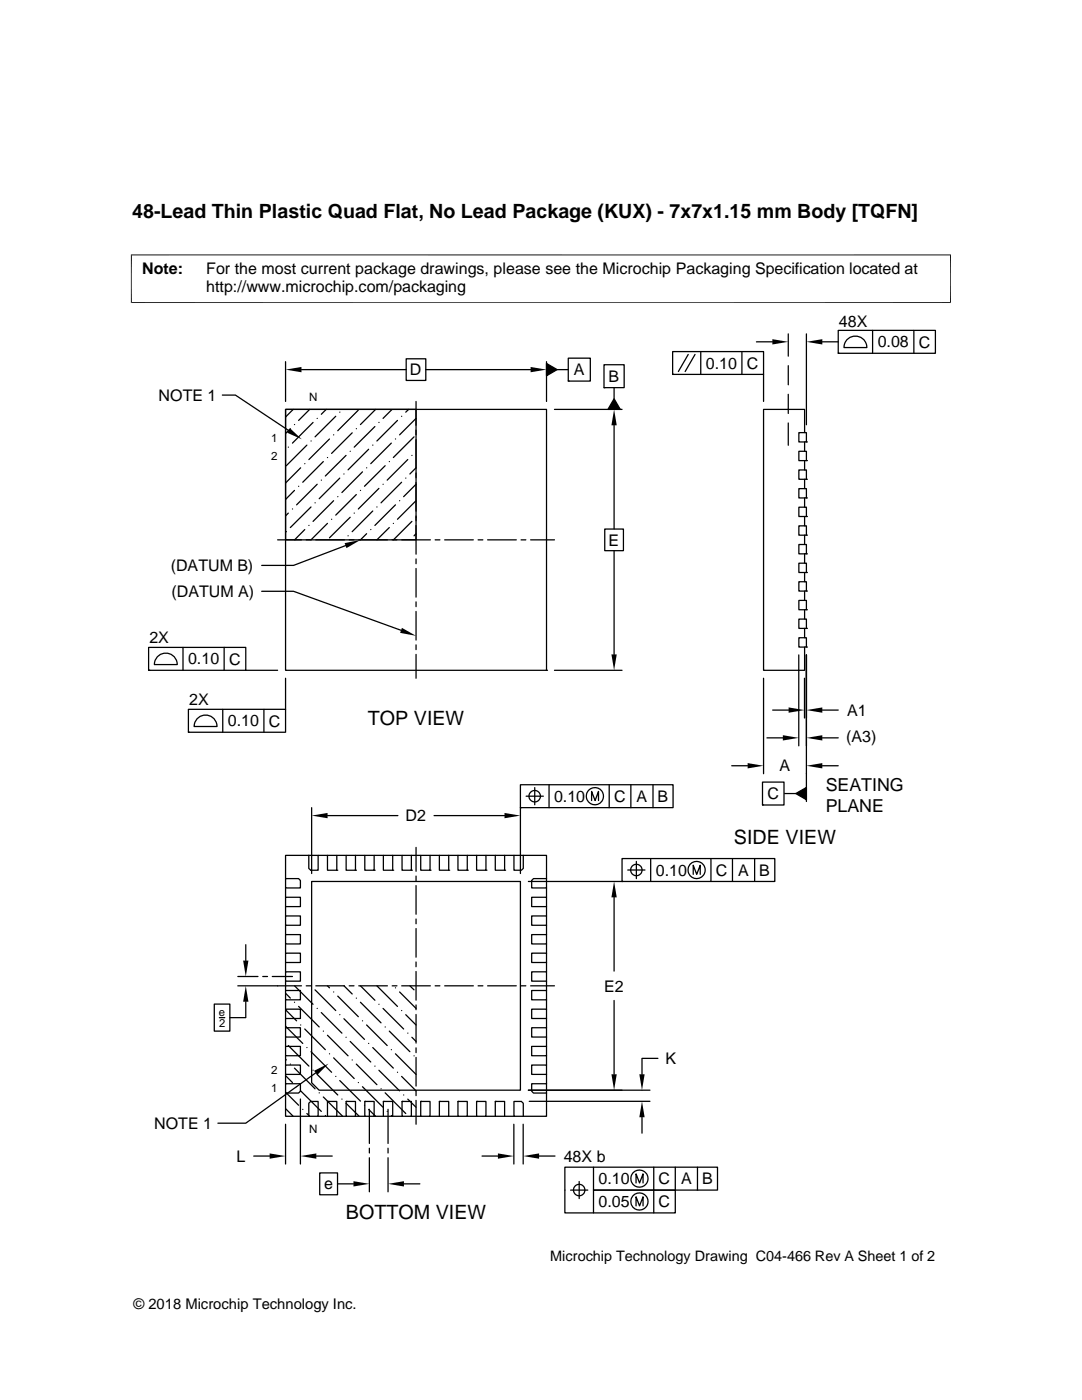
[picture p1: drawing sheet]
<svg xmlns="http://www.w3.org/2000/svg" width="216mm" height="279mm" viewBox="0 0 216 279" stroke-linecap="round" stroke-linejoin="round" font-family="sans-serif">
<g fill="none" stroke="#000" stroke-width=".25">
<path d="M44.4 78.8h2.6l10.6 7.1M57 72.2v7.9M60.2 73.8h20.8M81 71.6h4v4.3h-4zM85 73.8h20.9M109.1 72.2v7.9M109.1 72.5l2.1 1.3-2.1 1.2zM111.2 73.8h2.2M113.4 71.5h4.4v4.6h-4.4zM113.4 76.1h.1M120.5 72.8h4v4.6h-4zM120.5 77.4h.1"/>
<path d="M122.5 79.6l1.3 2.1h-2.5zM122.5 77.4v2.2M134.2 70.2h18.2v4.5h-18.2zM134.2 74.7h.1M137.3 70.7l-1.9 3.4M138.7 70.7l-2 3.4M139.8 70.2v4.5M148 70.2v4.5M150.9 68.2h3.2M152.4 74.7v5.4M157.3 66.6v4.5M157.3 73v3.8"/>
<path d="M157.3 78.7v3.8M160.9 66.6v18.2M164.1 68.2h3.2M167.3 65.9h19.3v4.6h-19.3zM167.3 70.5h.1M169.2 67.6a2.3 2.3 0 0 1 2.4-.3 2.3 2.3 0 0 1 1.4 2.1h-4.6l.3-1.2zM174.1 65.9v4.6M182.4 65.9v4.6M57 81.7h26v26h-26zM57 81.7h52.1v52.1h-52.1zM57.5 89.2h.1M57.9 85.6l-.9 .9"/>
<path d="M58.5 81.7l-1.5 1.5M58.8 97.9l-1.8 1.8M58.8 84.7h.1M59.6 97h.1M60 93.4l-3 3M60.8 92.5h.1M61.2 88.8l-4.1 4.1M61.8 81.7l-2.2 2.2M62.1 88h.1M62.5 84.3l-4.1 4.1M63.3 96.6l-4.1 4.2M63.3 83.5h.1"/>
<path d="M64.1 95.8h.1M64.5 92.1l-4.1 4.1M65.1 81.7l-1 1M65.3 91.3h.1M65.7 87.6l-4.1 4.1M66.6 99.9l-4.1 4.2M66.6 86.8h.1M67 83.1l-4.1 4.1M67.4 99.1h.1M67.8 95.4l-4.1 4.1M67.8 82.3h.1M68.6 94.6h.1"/>
<path d="M69 90.9l-4.1 4.1M69.9 90.1h.1M70.3 86.4l-4.1 4.1M71.1 98.7l-4.1 4.1M71.1 85.6h.1M71.5 81.9l-4.1 4.1M71.9 97.9h.1M72.3 94.2l-4.1 4.1M73.2 93.4h.1M73.6 89.7l-4.2 4.1M74.4 88.8h.1M74.8 85.1l-4.1 4.1"/>
<path d="M75 81.7l-3.1 3M75.6 97.5l-4.1 4.1M75.6 84.3h.1M76.4 96.6h.1M76.9 92.9l-4.2 4.1M77.7 92.1h.1M78.1 88.4l-4.1 4.1M78.2 81.7l-1.8 1.8M78.9 87.6h.1M79.3 83.9l-4.1 4.1M79.7 99.9h.1M80.1 96.2l-4.1 4.2"/>
<path d="M80.1 83.1h.1M81 95.4h.1M81.4 91.7l-4.1 4.1M81.5 81.7l-.5 .6M82.2 90.9h.1M82.6 87.2l-4.1 4.1M83 93.4l-1.2 1.2M83 96.6l-2.5 2.5M83 99.9l-3.7 3.7M83 83.5l-3.3 3.3M83 80.1v4.8M83 85.8v1"/>
<path d="M83 87.7v5.8M83 94.4v1M83 96.3v5.7M110.6 81.7h13.5M122.5 84.9v20.7M157.3 84.4v4.5M159.4 97.5h1.5v1.9h-1.5zM159.4 93.8h1.5v1.9h-1.5zM159.4 90.1h1.5v1.8h-1.5zM159.4 86.3h1.5v1.9h-1.5zM160.5 86.3v-4.6h-8.1v52.1h8.1v-4.7M160.5 88.2v1.9"/>
<path d="M160.5 91.9v1.9M160.5 95.7v1.8M160.5 99.4v1.8M160.9 99.4h.1M160.9 95.7h.1M160.9 91.9h.1M160.9 88.2h.1M52.2 118h6.4l21.4 7.8M55.4 107.7h4.8M57.1 106.1h.1M57.5 102.4l-.5 .6M58.4 101.6h.1"/>
<path d="M60.8 105.7l-2 2M61.6 104.9h.1M62.1 101.2l-4.2 4.1M62.9 100.4h.1M63 107.7h5.7M65.3 104.5l-3.2 3.2h-1M66.2 103.6h.1M69 108.9l-10.4 3.9h-6.4M69.4 106.9h.1M69.7 107.7h.9M69.9 103.2l-4.2 4.1M70.7 102.4h.1"/>
<path d="M71.6 107.7h5.7M73.2 106.5l-1.3 1.2M74 105.7h.1M74.4 102l-4.1 4.1M75.2 101.2h.1M77.7 105.3l-2.5 2.4M78.3 107.7h.9M78.5 104.5h.1M78.9 100.8l-4.1 4.1M80.2 107.7h5.7M82.2 104.1l-3.7 3.6M83 103.2h.1"/>
<path d="M83 106.5l-.4 .4M83 103v.9M83 104.9v5.7M83 111.5v1M83 113.5v5.7M86.8 107.7h1M88.7 107.7h5.7M95.4 107.7h1M97.3 107.7h5.7M104 107.7h.9M105.9 107.7h4.7M120.7 105.6h3.7v4.3h-3.7z"/>
<path d="M122.5 109.9v20.7M159.4 119.8h1.5v1.9h-1.5zM159.4 116.1h1.5v1.9h-1.5zM159.4 112.4h1.5v1.9h-1.5zM159.4 108.7h1.5v1.8h-1.5zM159.4 104.9h1.5v1.9h-1.5zM159.4 101.2h1.5v1.9h-1.5zM160.5 103.1v1.8M160.5 106.8v1.9M160.5 110.5v1.9M160.5 114.3v1.8M160.5 118v1.8"/>
<path d="M160.9 118h.1M160.9 114.3h.1M160.9 110.5h.1M160.9 106.8h.1M160.9 103.1h.1M29.7 129.2h19.3v4.6h-19.3zM29.7 133.8h.1M31.6 130.9a2.29 2.29 0 0 1 2.4-.4 2.29 2.29 0 0 1 1.4 2.1h-4.6l.3-1.1zM36.5 129.2v4.6M44.7 129.2v4.6M49 133.8h6.4M57 135.4v6.2"/>
<path d="M83 120.1v1M83 122v5.7M83 128.7v.9M83 130.6v4.8M109.1 133.8h.1M110.6 133.8h13.5M152.4 135.4v19M159.4 130.7v18.1M159.4 127.3h1.5v1.8h-1.5zM159.4 123.5h1.5v1.9h-1.5zM160.5 135.4v7.9M160.5 121.7v1.8"/>
<path d="M160.5 125.4v1.9M160.9 129.1h.1M160.9 125.4h.1M160.9 121.7h.1M160.9 130.7v29.3M37.6 141.6h19.4v4.5h-19.4zM37.6 146.1h.1M39.5 143.3a2.29 2.29 0 0 1 2.5-.4 2.29 2.29 0 0 1 1.3 2.1h-4.6l.4-1.2zM44.4 141.6v4.5M52.7 141.6v4.5M103.8 156.6h30.5v4.6h-30.5zM105 158.9h3.4"/>
<path d="M106.7 157.2v3.4M109.6 156.6v4.6M118 159.8v-1.9l.7 1.9 .7-1.9v1.9M121.6 156.6v4.6M125.9 156.6v4.6M130.3 156.6v4.6M146 152.8h3.2M152.1 156.1h4.3v4.6h-4.3zM153 147.3h3.2M154.2 141.7h3.2M156.6 158.4h2.2M158.8 158.4l2.1-1.2v2.4z"/>
<path d="M164.1 141.7h3.2M164.1 147.3h3.2M164.1 152.8h3.2M57 175.3h2.6l.3 .4v1.5h-2.9zM57 179.1h2.9v1.8h-2.9zM57 177.2v1.9M61.6 170.7h-4.6v4.6M61.6 170.7h1.9v3h-1.5l-.4-.4zM62.2 175.9h41.6v41.7h-40.1l-1.5-1.5zM62.2 161.2v13.1M63.5 170.7h1.8M65.3 170.7h1.9v3h-1.9z"/>
<path d="M65.4 162.8h14M67.2 173.7h.1M67.2 170.7h1.9M69.1 170.7h1.8v3h-1.8zM70.9 170.7h1.9M70.9 173.7h.1M72.8 170.7h1.9v3h-1.9zM74.7 173.7h.1M74.7 170.7h1.8M76.5 170.7h1.9v3h-1.9zM78.4 170.7h1.8M78.4 173.7h.1"/>
<path d="M80.2 170.7h1.9v3h-1.9zM82.1 173.7h.1M82.1 170.7h1.8M83 169.1v4.8M83 174.8v1M83 176.7v5.8M83.9 170.7h1.9v3h-1.9zM85.8 170.7h1.9M85.8 173.7h.1M86.6 162.8h14.1M87.7 170.7h1.8v3h-1.8zM89.5 173.7h.1"/>
<path d="M89.5 170.7h1.9M91.4 170.7h1.8v3h-1.8zM93.2 170.7h1.9M93.2 173.7h.1M95.1 170.7h1.9v3h-1.9zM97 173.7h.1M97 170.7h1.8M98.8 170.7h1.9v3h-1.9zM100.7 170.7h1.9M100.7 173.7h.1M102.6 170.7h1.8v2.6l-.4 .4h-1.4zM103.8 161.2h.1"/>
<path d="M103.8 161.2v13.1M104.4 170.7h4.7v4.6M105.4 175.9h18.7M106.1 179.1h3v1.8h-3zM106.4 175.3h2.7v1.9h-3v-1.5zM109.1 177.2v1.9M122.5 179.1v14.7M124.1 171.3h30.5v4.6h-30.5zM124.1 175.9h.1M125.3 173.6h3.4M127 171.9v3.4M129.8 171.3v4.6"/>
<path d="M138.3 174.5v-1.8l.7 1.8 .7-1.8v1.8M141.9 171.3v4.6M146.2 171.3v4.6M150.6 171.3v4.6M152.1 160.7h.1M47.5 194.9h4M47.5 196.7h12.7M49 199.9v3.2h-3.1M49 188.5v3.2M52.4 194.9h1M54.3 194.9h4.1M57 197.7h2.9v1.8h-2.9z"/>
<path d="M57 190.2h2.9v1.9h-2.9zM57 182.8h2.9v1.9h-2.9zM57 186.5h2.9v1.9h-2.9zM57 194h2.9v1.8h-2.9zM57 180.9v1.9M57 184.7v1.8M57 188.4v1.8M57 192.1v1.9M57 195.8v1.9M57 199.5v1.9M57 198.2l.9 1M58.8 196.7l3.7 3.7"/>
<path d="M61.1 196.7h1M62.9 197.5l4.1 4.2M63 196.7h5.7M65.3 196.7l.4 .4M66.6 198h.1M67.4 198.8l4.1 4.1M68.6 196.7l1.7 1.7M69.7 196.7h.9M71.1 199.2h.1M71.6 196.7h5.7M71.9 196.7l2.9 2.9M75.2 196.7l4.1 4.2"/>
<path d="M78.3 196.7h.9M78.9 197.1h.1M79.7 198l3.3 3.3M80.2 196.7h5.7M81.8 196.7l.8 .8M83 183.4v1M83 185.3v5.7M83 192v.9M83 193.9v5.7M86.8 196.7h1M88.7 196.7h5.7M95.4 196.7h1"/>
<path d="M97.3 196.7h5.7M104 196.7h.9M105.9 196.7h4.7M106.1 186.5h3v1.9h-3zM106.1 194h3v1.8h-3zM106.1 197.7h3v1.8h-3zM106.1 190.2h3v1.9h-3zM106.1 182.8h3v1.9h-3zM109.1 180.9v1.9M109.1 184.7v1.8M109.1 188.4v1.8M109.1 192.1v1.9"/>
<path d="M109.1 195.8v1.9M109.1 199.5v1.9M122.5 199.7v14.7M42.8 200.4h3.1v5.4h-3.1zM43.8 203.1h1.1M57 212.6h2.9v1.8h-2.9zM57 205.1h2.9v1.9h-2.9zM57 201.4h2.9v1.9h-2.9zM57 208.8h2.9v1.9h-2.9zM57 216.3h2.9v1.5l-.3 .3h-2.6zM57 218.1v4.7h4.6M57 203.3v1.8"/>
<path d="M57 207v1.8M57 210.7v1.9M57 214.4v1.9M57 218l2.6 2.6M57 214.7l1.4 1.3M57 211.4l.1 .1M57 204.8l3.4 3.4M57 201.5l2.2 2.2M57.5 208.7l4.1 4.1M57.9 212.4h.1M58.8 213.2l4.1 4.1M58.8 200h.1"/>
<path d="M59.2 216.9h.1M59.6 200.9l4.1 4.1M59.9 219.3v13M60 217.7l4.1 4.1M60 204.6h.1M60.8 205.4l4.1 4.1M61.2 209.1h.1M62.1 209.9l4.1 4.1M62.5 213.6h.1M63 214.1l-14 10.1h-5.5M63.3 214.4l4.1 4.1M63.3 201.3h.1"/>
<path d="M63.7 218.1h.1M64.1 202.1l4.1 4.1M64.5 218.9l3.9 3.9M64.5 205.8h.1M65.3 219.8h1.9v3h-1.9zM65.3 219.8h.1M65.3 206.6l4.1 4.1M65.7 210.3h.1M66.6 211.1l4.1 4.1M67 214.8h.1M67.8 215.6l4.1 4.2M67.8 202.5h.1"/>
<path d="M68.2 219.4h.1M68.6 203.3l4.1 4.1M69 207h.1M69.1 219.8h1.8v3h-1.8zM69.1 219.8h.1M69.9 207.8l4.1 4.1M70.3 211.5h.1M71.1 212.4l4.1 4.1M71.5 216h.1M71.9 200l4.1 4.1M72.3 216.9l4.1 4.1M72.3 203.7h.1"/>
<path d="M72.8 219.8h1.9v3h-1.9zM72.8 219.8h.1M73.2 204.6l4.1 4.1M73.6 208.2h.1M74.4 209.1l4.1 4.1M74.8 212.8h.1M75.6 213.6l4.1 4.1M75.6 200.4h.1M76 217.3h.1M76.4 201.3l4.1 4.1M76.5 219.8h1.9v3h-1.9zM76.5 219.8h.1"/>
<path d="M76.9 218.1l4.1 4.1M76.9 205h.1M77.7 205.8l4.1 4.1M78.1 209.5h.1M78.9 210.3l4.1 4.1M79.3 214h.1M80.1 214.8l2.9 2.9v1M80.1 201.7h.1M80.2 219.8h1.9v3h-1.9zM80.2 219.8h.1M80.5 218.5h.1M81 202.5l2 2.1"/>
<path d="M81.4 219.4l1.6 1.6M81.4 206.2h.1M82.2 207l.8 .8M82.6 210.7h.1M83 200.6v.9M83 202.5v5.7M83 209.1v1M83 211v5.7M83 219.6v4.8M83.9 219.8h1.9v3h-1.9zM83.9 219.8h.1M87.7 219.8h1.8v3h-1.8z"/>
<path d="M87.7 219.8h.1M91.4 219.8h1.8v3h-1.8zM91.4 219.8h.1M95.1 219.8h1.9v3h-1.9zM95.1 219.8h.1M98.8 219.8h1.9v3h-1.9zM98.8 219.8h.1M102.6 219.8h1.4l.4 .4v2.6h-1.8zM105.6 219.8h24.1M106.1 201.4h3v1.9h-3zM106.1 208.8h3v1.9h-3zM106.1 216.3h3v1.8h-2.7l-.3-.3z"/>
<path d="M106.1 212.6h3v1.8h-3zM106.1 205.1h3v1.9h-3zM109.1 218.1v4.7h-4.7M109.1 203.3v1.8M109.1 207v1.8M109.1 210.7v1.9M109.1 214.4v1.9M129.7 217.6h-24.3M131.3 211.2h-3.2v3.2M50.6 230.7h3.2M57 221.3l1.5 1.5M57 224.4v7.9"/>
<path d="M60.4 221.4h.1M61.2 222.2l.6 .6M61.6 220.2l.4-.4h1.5v3h-1.9zM63.1 230.7h3.2M63.5 222.8h1.8M63.8 234.1h3.6v4.3h-3.6zM64.9 222.6h.1M67.2 222.8h1.9M67.4 236.3h3.1M69 220.2l2.7 2.6M70.9 222.8h1.9M72.7 220.6h.1"/>
<path d="M73.6 221.4l1.4 1.4M73.7 221.4v6.8M73.7 229.2v.9M73.7 231.1v6.7M74.7 222.8h1.8M77.3 221.8h.1M77.4 221.4v6.8M77.4 229.2v.9M77.4 231.1v6.7M78.1 222.6l.1 .2M78.4 222.8h1.8M80.6 236.3h3.2"/>
<path d="M82.1 222.8h1.8M85.8 222.8h1.9M89.5 222.8h1.9M93.2 222.8h1.9M96.2 230.7h3.2M97 222.8h1.8M100.7 222.8h1.9M102.5 224.4v7.9M104.4 224.4v7.9M107.6 230.7h3.1M113.9 237.5h3.4M115.6 235.8v3.4"/>
<path d="M118.4 232.9v4.6h16.3v4.6h-22v-9.2h30.5v4.6h-24.8v4.6M126.9 236.1v-1.8l.7 1.8 .7-1.8v1.8M128.1 223v3.1M130.5 232.9v9.2M134.7 232.9v4.6M139.2 232.9v4.6M126.9 240.7v-1.9l.7 1.9 .7-1.9v1.9"/>
<circle cx="106.7" cy="158.9" r="1.14"/>
<circle cx="118.7" cy="158.9" r="1.71"/>
<circle cx="127" cy="173.6" r="1.14"/>
<circle cx="139" cy="173.6" r="1.72"/>
<circle cx="115.6" cy="237.5" r="1.14"/>
<circle cx="127.6" cy="239.8" r="1.72"/>
<circle cx="127.6" cy="235.2" r="1.72"/>
</g>
<path d="M26.1 50.9h163.7M26.2 50.8v9.7M189.7 50.8v9.7M26.1 60.4h163.7" fill="none" stroke="#000" stroke-width=".2"/>
<g fill="#000">
<path d="M57 73.8l3.2-.6v1.1zM105.9 73.2l3.2 .6-3.2 .5zM109.1 72.5l2.1 1.3-2.1 1.2zM154.1 67.7l3.2 .5-3.2 .5zM160.9 68.2l3.2-.5v1zM57.9 85.5l2.3 2.2-2.9-1.3zM122.5 81.7l.6 3.2h-1.1zM122.5 79.6l1.3 2.1h-2.5zM68.8 108.4l3.1-.6-2.8 1.6zM80.2 125.3l2.8 1.6-3.2-.6zM122 130.6h1.1l-.6 3.2zM149.2 152.3l3.2 .5-3.2 .6z"/>
<path d="M156.2 146.7l3.2 .6-3.2 .5zM157.4 141.2l3.1 .5-3.1 .5zM158.8 158.4l2.1-1.2v2.4zM160.9 141.7l3.2-.5v1zM160.9 147.3l3.2-.6v1.1zM160.9 152.8l3.2-.5v1.1zM62.2 162.8l3.2-.6v1.1zM100.7 162.2l3.1 .6-3.1 .5zM122.5 175.9l.6 3.2h-1.1zM48.5 191.7h1.1l-.6 3.2zM49 196.7l.6 3.2h-1.1zM62.7 213.7l2.9-1.4-2.3 2.2z"/>
<path d="M122 214.4h1.1l-.6 3.2zM127.6 214.4h1l-.5 3.2zM53.8 230.2l3.2 .5-3.2 .5zM59.9 230.7l3.2-.5v1zM70.5 235.7l3.2 .6-3.2 .5zM77.4 236.3l3.2-.6v1.1zM99.4 230.2l3.1 .5-3.1 .5zM104.4 230.7l3.2-.5v1zM128.1 219.8l.5 3.2h-1z"/>
</g>
<g font-size="3.9">
<text x="26.4" y="43.5">48-Lead Thin Plastic Quad Flat, No Lead Package (KUX) - 7x7x1.15 mm Body [TQFN]</text>
<text x="73.4" y="144.7">TOP VIEW</text>
<text x="146.5" y="168.5">SIDE VIEW</text>
<text x="69" y="243.2">BOTTOM VIEW</text>
</g>
<g font-size="3.6">
<text x="164.8" y="157.9">SEATING</text>
<text x="164.8" y="162">PLANE</text>
</g>
<g font-size="3.2">
<text x="28.4" y="54.6">Note:</text>
<text x="41.1" y="58.3">http://www.microchip.com/packaging</text>
<text x="41.1" y="54.6">For the most current package drawings, please see the Microchip Packaging Specification located at</text>
<text x="167.4" y="65.2">48X</text>
<text x="175.1" y="69.3">0.08</text>
<text x="183.3" y="69.4">C</text>
<text x="81.8" y="74.9">D</text>
<text x="114.5" y="74.9">A</text>
<text x="121.4" y="76.2">B</text>
<text x="140.8" y="73.6">0.10</text>
<text x="149" y="73.6">C</text>
<text x="31.6" y="80">NOTE 1</text>
<text x="121.4" y="108.9">E</text>
<text x="34.1" y="114">(DATUM B)</text>
<text x="34.2" y="119.1">(DATUM A)</text>
<text x="29.8" y="128.4">2X</text>
<text x="37.5" y="132.6">0.10</text>
<text x="45.7" y="132.6">C</text>
<text x="37.7" y="140.8">2X</text>
<text x="169" y="142.9">A1</text>
<text x="45.5" y="145">0.10</text>
<text x="53.7" y="145">C</text>
<text x="168.8" y="148.1">(A3)</text>
<text x="155.6" y="154">A</text>
<text x="110.6" y="160">0.10</text>
<text x="122.6" y="160">C</text>
<text x="127" y="160">A</text>
<text x="131.2" y="160">B</text>
<text x="153.1" y="159.5">C</text>
<text x="80.9" y="163.9">D2</text>
<text x="130.9" y="174.8">0.10</text>
<text x="142.8" y="174.8">C</text>
<text x="147.3" y="174.8">A</text>
<text x="151.5" y="174.8">B</text>
<text x="120.5" y="197.9">E2</text>
<text x="132.8" y="212.4">K</text>
<text x="30.8" y="225.3">NOTE 1</text>
<text x="47.2" y="231.9">L</text>
<text x="112.5" y="231.8">48X b</text>
<text x="64.7" y="237.4">e</text>
<text x="119.4" y="236.4">0.10</text>
<text x="131.4" y="236.4">C</text>
<text x="135.9" y="236.4">A</text>
<text x="140.1" y="236.4">B</text>
<text x="119.4" y="240.9">0.05</text>
<text x="131.4" y="240.9">C</text>
</g>
<g font-size="2.9">
<text x="109.8" y="251.7">Microchip Technology Drawing C04-466 Rev A Sheet 1 of 2</text>
<text x="26.6" y="261.3">© 2018 Microchip Technology Inc.</text>
</g>
<g font-size="2.3">
<text x="61.7" y="80.1">N</text>
<text x="54.1" y="88.1">1</text>
<text x="54.1" y="91.8">2</text>
<text x="54.1" y="214.3">2</text>
<text x="54.1" y="218">1</text>
<text x="61.7" y="226">N</text>
</g>
<g font-size="2.2">
<text x="43.7" y="202.8">e</text>
<text x="43.7" y="205">2</text>
</g>
</svg>
